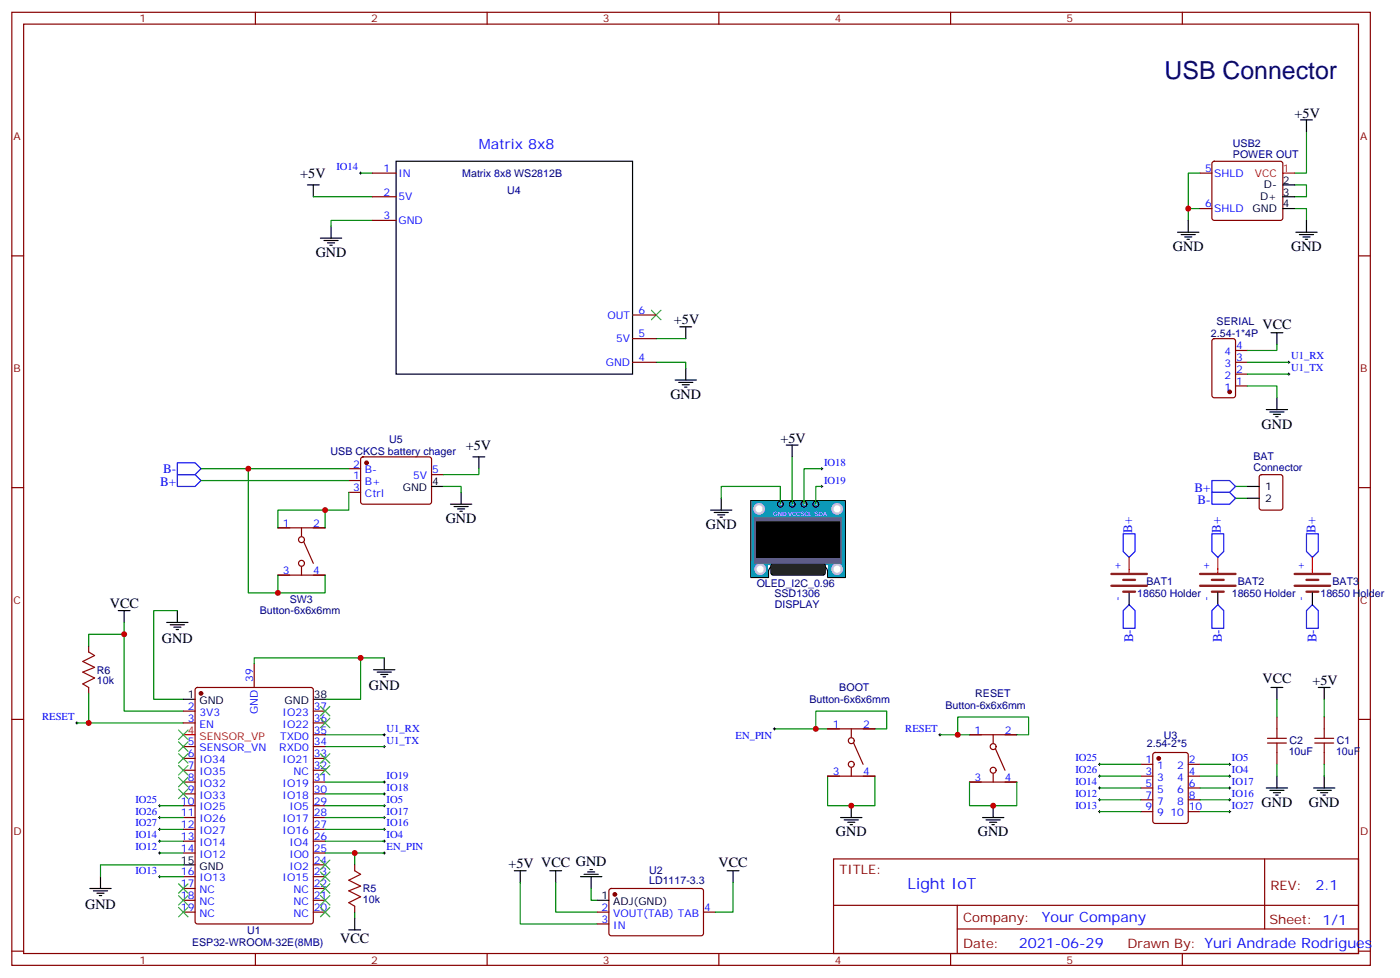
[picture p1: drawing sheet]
<svg xmlns="http://www.w3.org/2000/svg" width="418mm" height="292mm" viewBox="0 0 418 292" stroke-linecap="round" stroke-linejoin="round" font-family="sans-serif">
<g fill="none" stroke="#870000" stroke-width=".35">
<path d="M3.5 3.7h405.4v284.3h-405.4zM7.1 7.2h398.2v277.3h-398.2zM76.2 3.7v3.5M145.3 3.7v3.5M214.5 3.7v3.5M283.6 3.7v3.5M352.8 3.7v3.5M358.1 51.6h3.5M361.8 48.3l.5-.2h19.8l.5 .2 .2 .5v16.3l-.3 .5-.4 .2h-19.8l-.5-.3-.2-.4v-16.3zM3.5 76.3h3.6M358.1 62.2h3.5M405.3 76.3h3.6"/>
<path d="M361.8 101.2l.5-.2h5.6l.7 .5 .1 16.5-.5 .6-5.9 .1-.6-.5-.1-16.5zM368.7 115.1h3.5M368.7 111.6h3.5M368.7 108.1h3.5M368.7 104.6h3.5M3.5 145.5h3.6M375.9 141.8l.5-.2h5.7l.6 .4 .1 9.5-.5 .6-5.9 .1-.6-.5-.1-9.4zM405.3 145.5h3.6M26.5 192.8v1.7M3.5 214.6h3.6M26.5 205.1v1.8M246.9 217.5h14.2"/>
<path d="M254 217.5v2.4M289.3 219.2h14.1M296.3 219.2v2.5M381 213.9v6.4M395.1 213.9v6.4M405.3 214.6h3.6M246.9 231.6h14.2M254 229.1v2.5M254.7 221.7l2.8 6.3M289.3 233.3h14.1M296.3 230.9v2.4M297 223.4l2.9 6.4"/>
<path d="M340.4 231.6h3.6M340.4 228h3.6M340.4 238.6h3.6M340.4 235.1h3.6M344.2 224.7l.5-.2h9.1l.7 .4v20.1l-.4 .6-9.4 .1-.7-.5v-20zM354.5 231.6h3.6M354.5 228h3.6M354.5 238.6h3.6M354.5 235.1h3.6M378.2 221.7h5.6M378.2 220.3h5.6M381 221.7v6.3"/>
<path d="M392.3 221.7h5.6M392.3 220.3h5.6M395.1 221.7v6.3M105.8 258v1.8M248.7 256.3h156.6v28.2h-156.6zM340.4 242.1h3.6M354.5 242.1h3.6M377.3 256.3v20.9M105.8 270.4v1.7M178.2 272.1h3.5M178.2 275.7h3.5M181.9 265.3l.5-.2h27.1l.4 .7-.1 13-.6 .4-27.1-.1-.4-.6v-12.7z"/>
<path d="M209.9 272.1h3.5M248.7 270.1h156.5M285.6 277.2h119.6M285.6 270.1v14.1M3.5 283.8h3.6M76.2 284.5v3.5M145.3 284.5v3.5M214.5 284.5v3.5M283.6 284.5v3.5M352.8 284.5v3.5M405.3 283.8h3.6"/>
<circle cx="254" cy="228" r=".88"/>
<circle cx="254" cy="221" r=".88"/>
<circle cx="296.3" cy="229.8" r=".88"/>
<circle cx="296.3" cy="222.7" r=".88"/>
</g>
<g fill="none" stroke="#000" stroke-width=".3">
<path d="M107.2 51.6h.7M107.6 51.3v.7M384.2 108.1h.7M384.2 111.6h.7M384.5 107.7v.7M384.5 111.3v.7M22.6 215.7h.7M22.9 215.3v.7M114.3 219.2h.7M114.7 218.9v.7M230.7 217.5h.7M231.1 217.1v.7"/>
<path d="M280.1 219.2h.7M280.5 218.9v.7M114.3 222.7h.7M114.7 222.4v.7M327.7 228h.7M327.7 231.6h.7M327.7 235.1h.7M327.7 238.6h.7M328.1 227.7v.7M328.1 231.2v.7M328.1 234.7v.7M328.1 238.3v.7"/>
<path d="M366.5 228h.7M366.5 231.6h.7M366.5 235.1h.7M366.5 238.6h.7M366.9 227.7v.7M366.9 231.2v.7M366.9 234.7v.7M366.9 238.3v.7M47.3 240.4h.7M47.3 254.5h.7M47.3 251h.7M47.3 243.9h.7"/>
<path d="M47.3 247.4h.7M47.6 240v.7M47.6 243.6v.7M47.6 247.1v.7M47.6 250.6v.7M47.6 254.1v.7M114.3 240.4h.7M114.3 254.5h.7M114.3 251h.7M114.3 243.9h.7M114.3 247.4h.7M114.7 240v.7"/>
<path d="M114.7 243.6v.7M114.7 247.1v.7M114.7 250.6v.7M114.7 254.1v.7M327.7 242.1h.7M328.1 241.8v.7M366.5 242.1h.7M366.9 241.8v.7M47.3 261.5h.7M47.6 261.2v.7"/>
</g>
<path d="M26.5 194.5l1.7 1.1-3.5 1.7 3.5 1.8-3.5 1.4 3.5 1.8-3.5 1.7 1.8 1.1M105.8 259.8l1.8 1-3.5 1.8 3.5 1.8-3.5 1.4 3.5 1.7-3.5 1.8 1.7 1.1" fill="none" stroke="#a10000" stroke-width=".35"/>
<g fill="none" stroke="#008700" stroke-width=".35">
<path d="M389.8 39.3v12.3h-3.5M93.5 58.7h17.6M107.6 51.6h3.5M358.1 51.6h-3.6v14.2M386.3 55.2h3.5v3.5h-3.5M111.1 65.8h-12.3v1.7M354.5 62.2h3.6M386.3 62.2h3.5v3.6M195.8 108.1h8.8v1.8M195.8 101h8.8M372.2 115.1h8.8v3.6M372.2 108.1h12.3"/>
<path d="M372.2 111.6h12.3M381 102.8v1.8h-8.8M368.7 148.7h3.5M368.7 145.1h3.5M97 219.2h17.7M231.1 217.5h15.8M243.4 217.5v-5.3h21.2v5.3h-3.5M280.5 219.2h8.8M285.8 219.2v-5.3h21.1v5.3h-3.5M381 208.6v5.3M395.1 208.6v5.3M97 222.7h17.7"/>
<path d="M246.9 231.6v8.8h14.2v-8.8M289.3 233.3v7.1h14.1v-7.1M328.1 228h12.3M328.1 231.6h12.3M328.1 235.1h12.3M328.1 238.6h12.3M358.1 228h8.8M358.1 231.6h8.8M358.1 235.1h8.8M358.1 238.6h8.8M381 228v3.6M395.1 228v3.6"/>
<path d="M105.8 254.5v3.5M328.1 242.1h12.3M358.1 242.1h8.8M105.8 272.1v1.8M155.2 263.3v12.4h23M165.8 263.3v8.8h12.4M176.4 265.1v3.5h1.8M218.7 263.3v8.8h-5.3"/>
</g>
<g fill="none" stroke="#000" stroke-width=".35">
<path d="M388.1 35.8h3.5M389.8 35.8v3.5M91.7 55.2h3.5M93.5 55.2v3.5M382.8 55.2h3.5M382.8 58.7h3.5M95.6 71h6.4M96.7 71.8h4.2M97.7 72.5h2.1M98.4 73.2h.7M98.8 67.5v3.5M351.4 69.3h6.3"/>
<path d="M352.4 70h4.3M353.5 70.7h2.1M354.2 71.4h.7M354.5 65.8v3.5M382.8 62.2h3.5M386.6 69.3h6.4M387.7 70h4.2M388.8 70.7h2.1M389.5 71.4h.7M389.8 65.8v3.5M202.8 97.5h3.6M204.6 97.5v3.5"/>
<path d="M379.2 99.3h3.6M381 99.3v3.5M201.4 113.4h6.4M202.5 114.1h4.2M203.6 114.8h2.1M204.3 115.5h.7M204.6 109.9v3.5M381 118.7v3.5M377.8 122.2h6.4M378.9 122.9h4.2M379.9 123.6h2.2M380.6 124.3h.8"/>
<path d="M372.2 145.1h3.5M372.2 148.7h3.5M336.9 176.9v3.5M363.4 176.9v3.5M391.6 176.9v3.5M111.5 199.8h6.3M114.7 196.3v3.5M112.5 200.5h4.3M113.6 201.2h2.1M114.3 201.9h.7M379.2 205.1h3.6M381 205.1v3.5"/>
<path d="M393.3 205.1h3.6M395.1 205.1v3.5M377.8 235.1h6.4M378.9 235.8h4.2M379.9 236.5h2.2M380.6 237.2h.8M381 231.6v3.5M391.9 235.1h6.4M393 235.8h4.2M394.1 236.5h2.1M394.8 237.2h.7M395.1 231.6v3.5"/>
<path d="M153.5 259.8h3.5M155.2 259.8v3.5M164 259.8h3.6M165.8 259.8v3.5M176 259.4h.7M217 259.8h3.5M218.7 259.8v3.5M250.8 243.9h6.4M251.9 244.6h4.2M252.9 245.3h2.2M253.6 246h.8M254 240.4v3.5"/>
<path d="M293.2 243.9h6.3M294.2 244.6h4.2M295.3 245.3h2.1M296 246h.7M296.3 240.4v3.5M104.1 277.4h3.5M105.8 273.9v3.5M173.2 261.5h6.4M174.3 260.8h4.2M175.3 260.1h2.1M176.4 261.5v3.6M178.2 268.6h3.5"/>
</g>
<g fill="#870000" stroke="#870000" stroke-width=".35">
<circle cx="183.4" cy="266.8" r=".53"/>
<circle cx="366.9" cy="116.9" r=".53"/>
<circle cx="345.7" cy="226.3" r=".53"/>
</g>
<path d="M331.6 171.2h10.6M331.6 174.8h10.6M335.1 173h3.6M335.1 176.5h3.6M358.1 171.2h10.6M358.1 174.8h10.6M361.6 173h3.5M361.6 176.5h3.5M386.3 171.2h10.6M386.3 174.8h10.6M389.8 173h3.5M389.8 176.5h3.5" fill="none" stroke="#8c2424" stroke-width=".71"/>
<path d="M382.8 51.6h3.5M336.9 166.3v4.6M363.4 166.3v4.6M391.6 166.3v4.6" fill="none" stroke="#f00" stroke-width=".35"/>
<path d="M335.1 159.2h3.6v5.3l-1.8 1.8-1.8-1.8zM361.6 159.2h3.5v5.3l-1.7 1.8-1.8-1.8zM361.6 146.9h5.3l1.8 1.8-1.8 1.7h-5.3zM361.6 143.4h5.3l1.8 1.7-1.8 1.8h-5.3zM389.8 159.2h3.5v5.3l-1.7 1.8-1.8-1.8zM336.9 180.4l1.8 1.8v5.3h-3.6v-5.3zM363.4 180.4l1.7 1.8v5.3h-3.5v-5.3zM389.8 182.2l1.8-1.8 1.7 1.8v5.3h-3.5z" fill="none" stroke="#00f" stroke-width=".35"/>
<path d="M194.4 92.6l2.8 2.8M197.2 92.6l-2.8 2.8" fill="none" stroke="#3c3" stroke-width=".35"/>
<path d="M224 149.4h28.2v19.4h-28.2z" fill="#09f" stroke="#fff" stroke-width=".35"/>
<path d="M224 149.4h28.2v22.9h-5.3v-1.8" fill="none" stroke="#000" stroke-width=".35"/>
<g fill="#fff">
<circle cx="243.4" cy="150.4" r=".18"/>
<circle cx="239.9" cy="150.4" r=".18"/>
<circle cx="232.8" cy="150.4" r=".18"/>
<circle cx="236.4" cy="150.4" r=".18"/>
</g>
<g fill="#fff" stroke="#ccc" stroke-width=".71">
<circle cx="226.5" cy="151.8" r="1.41"/>
<circle cx="249.8" cy="151.8" r="1.41"/>
</g>
<path d="M231.3 168.8a1.91 1.91 0 0 0-2 1.7M245.2 168.8a1.91 1.91 0 0 1 1.8 2" fill="none" stroke="#000" stroke-width=".35"/>
<path d="M231.1 168.8h14.1z" fill="#09f" stroke="#000" stroke-width=".35"/>
<g fill="none" stroke="#000" stroke-width=".35">
<path d="M224 149.4v22.9h5.3v-1.8"/>
<circle cx="232.8" cy="150.4" r=".88"/>
<circle cx="236.4" cy="150.4" r=".88"/>
<circle cx="239.9" cy="150.4" r=".88"/>
<circle cx="243.4" cy="150.4" r=".88"/>
</g>
<path d="M247.3 167.7h4.6v4.2h-4.6z" fill="#09f" stroke="#09f" stroke-width=".35"/>
<circle cx="249.8" cy="169.8" r="1.41" fill="#fff" stroke="#ccc" stroke-width=".71"/>
<path d="M224.4 167.7h4.6v4.2h-4.6z" fill="#09f" stroke="#09f" stroke-width=".35"/>
<circle cx="226.8" cy="169.8" r="1.41" fill="#fff" stroke="#ccc" stroke-width=".71"/>
<path d="M230.2 168.3l.5-.2h14.8l.7 .4v2.4l-.2 .5-.5 .2h-14.8l-.5-.2-.2-.5v-2.1z" fill="#333" stroke="#000" stroke-width=".35"/>
<path d="M225.1 154.3h26.1v13.8h-26.1z" fill="#666" stroke="#666" stroke-width=".35"/>
<path d="M225.8 155.7h24.7v10.6h-24.7z" fill="#000" stroke="#000" stroke-width=".35"/>
<path d="M244.8 139.8h.7M245.2 139.5v.7M244.8 145.1h.7M245.2 144.8v.7M114.3 236.9h.7M114.3 233.3h.7M114.7 233v.7M114.7 236.5v.7" fill="none" stroke="#000" stroke-width=".3"/>
<g fill="none" stroke="#008700" stroke-width=".35">
<path d="M60 139.8h14.1M104.1 139.8h-30v37.1h8.8M142.9 139.8v1.8h-10.6M236.4 136.3v14.1M245.2 139.8h-5.3v10.6M60 143.4h44.1M82.9 157.5v-5.3h14.1v5.3M104.1 146.9v5.3h-7.1M132.3 145.1h5.3v1.8M215.2 148.7v-3.6h17.6v5.3M245.2 145.1h-1.8v5.3M82.9 171.6v5.3h14.1v-5.3"/>
<path d="M37 185.7v26.5h17.7M37 189.2h-10.5v3.6M52.9 182.2h-7v26.4h8.8M107.6 196.3h-31.8v1.7M114.7 196.3h-7.1v12.3h-10.6M26.5 206.9v8.8h-3.6M26.5 215.7h28.2M97 236.9h17.7M97 233.3h17.7M47.6 254.5h7.1M47.6 240.4h7.1M47.6 243.9h7.1"/>
<path d="M47.6 251h7.1M47.6 247.4h7.1M54.7 258h-24.7v3.5M97 254.5h17.7M97 240.4h17.7M97 243.9h17.7M97 251h17.7M97 247.4h17.7M47.6 261.5h7.1"/>
</g>
<g fill="none" stroke="#000" stroke-width=".35">
<path d="M141.1 136.3h3.5M142.9 136.3v3.5M234.6 132.8h3.5M236.4 132.8v3.5M128.8 145.1h3.5M134.4 150.4h6.4M135.5 151.1h4.2M136.5 151.8h2.1M137.2 152.5h.7M137.6 146.9v3.5M212 152.2h6.4M213.1 152.9h4.2"/>
<path d="M214.1 153.6h2.2M214.8 154.3h.7M215.2 148.7v3.5M35.3 182.2h3.5M37 182.2v3.5M49.7 185.7h6.4M50.8 186.4h4.2M51.9 187.1h2.1M52.6 187.8h.7M52.9 182.2v3.5M54.7 208.6h3.5M93.5 208.6h3.5"/>
<path d="M54.7 258h3.5M26.8 265.1h6.4M27.9 265.8h4.2M28.9 266.5h2.1M29.6 267.2h.7M30 261.5v3.6"/>
</g>
<g fill="none" stroke="#870000" stroke-width=".35">
<path d="M104.1 139.8h3.5M107.8 136.5l.5-.2 20 .1 .5 .6-.1 13-.6 .4h-20.1l-.4-.7v-12.7zM82.9 157.5h14.1M90 157.5v2.4M104.1 143.4h3.5M104.1 146.9h3.5M128.8 141.6h3.5M82.9 171.6h14.1M90 169.1v2.5M90.7 161.7l2.8 6.4M75.8 198v7.1M54.7 212.2h3.5"/>
<path d="M54.7 215.7h3.5M58.4 205.3l.5-.2h33.9l.6 .4 .1 69.5-.5 .6-34.1 .1-.6-.5-.1-69.4zM93.5 212.2h3.5M93.5 215.7h3.5M93.5 219.2h3.5M54.7 222.7h3.5M54.7 226.3h3.5M54.7 229.8h3.5M54.7 233.3h3.5M54.7 236.9h3.5M93.5 222.7h3.5M93.5 226.3h3.5"/>
<path d="M93.5 229.8h3.5M93.5 233.3h3.5M93.5 236.9h3.5M54.7 240.4h3.5M54.7 243.9h3.5M54.7 247.4h3.5M54.7 251h3.5M54.7 254.5h3.5M93.5 240.4h3.5M93.5 243.9h3.5M93.5 247.4h3.5M93.5 251h3.5"/>
<path d="M93.5 254.5h3.5M93.5 258h3.5M54.7 261.5h3.5M54.7 265.1h3.5M54.7 268.6h3.5M54.7 272.1h3.5M93.5 261.5h3.5M93.5 265.1h3.5M93.5 268.6h3.5M93.5 272.1h3.5"/>
<circle cx="90" cy="161" r=".88"/>
<circle cx="90" cy="168.1" r=".88"/>
</g>
<g fill="#870000" stroke="#870000" stroke-width=".35">
<circle cx="109.4" cy="138.1" r=".53"/>
<circle cx="60" cy="206.9" r=".53"/>
</g>
<path d="M52.9 138.1h5.3l1.8 1.7-1.8 1.8h-5.3zM52.9 141.6h5.3l1.8 1.8-1.8 1.7h-5.3z" fill="none" stroke="#00f" stroke-width=".35"/>
<path d="M54.7 219.2h3.5" fill="none" stroke="#f00" stroke-width=".35"/>
<g fill="none" stroke="#3c3" stroke-width=".35">
<path d="M53.3 217.8l2.8 2.8M56.1 217.8l-2.8 2.8M95.6 210.7l2.8 2.9M95.6 214.3l2.8 2.8M98.4 210.7l-2.8 2.9M98.4 214.3l-2.8 2.8M53.3 221.3l2.8 2.9M53.3 224.9l2.8 2.8M53.3 228.4l2.8 2.8M53.3 231.9l2.8 2.8M53.3 235.4l2.8 2.9M56.1 221.3l-2.8 2.9"/>
<path d="M56.1 224.9l-2.8 2.8M56.1 228.4l-2.8 2.8M56.1 231.9l-2.8 2.8M56.1 235.4l-2.8 2.9M95.6 224.9l2.8 2.8M95.6 228.4l2.8 2.8M98.4 224.9l-2.8 2.8M98.4 228.4l-2.8 2.8M95.6 256.6l2.8 2.8M98.4 256.6l-2.8 2.8M53.3 263.7l2.8 2.8M53.3 267.2l2.8 2.8"/>
<path d="M53.3 270.7l2.8 2.8M56.1 267.2l-2.8 2.8M56.1 270.7l-2.8 2.8M56.1 263.7l-2.8 2.8M95.6 260.1l2.8 2.9M95.6 263.7l2.8 2.8M95.6 267.2l2.8 2.8M95.6 270.7l2.8 2.8M98.4 260.1l-2.8 2.9M98.4 263.7l-2.8 2.8M98.4 267.2l-2.8 2.8M98.4 270.7l-2.8 2.8"/>
</g>
<g fill="#c00">
<circle cx="354.5" cy="62.2" r=".88"/>
<circle cx="285.8" cy="219.2" r=".88"/>
<circle cx="243.4" cy="217.5" r=".88"/>
<circle cx="254" cy="240.4" r=".88"/>
<circle cx="296.3" cy="240.4" r=".88"/>
<circle cx="97" cy="152.2" r=".88"/>
<circle cx="82.9" cy="176.9" r=".88"/>
<circle cx="74.1" cy="139.8" r=".88"/>
<circle cx="105.8" cy="254.5" r=".88"/>
<circle cx="26.5" cy="215.7" r=".88"/>
<circle cx="37" cy="189.2" r=".88"/>
<circle cx="107.6" cy="196.3" r=".88"/>
</g>
<path d="M118.2 48.1h70.5v63.5h-70.5z" fill="none" stroke="#000" stroke-width=".35"/>
<path d="M111.1 51.6h7.1M111.1 58.7h7.1M111.1 65.8h7.1M188.7 94h7.1M188.7 108.1h7.1M188.7 101h7.1" fill="none" stroke="#870000" stroke-width=".35"/>
<text font-size="7.4" fill="#000080" x="347.5" y="23.4">USB Connector</text>
<text font-size="4.6" fill="#00f" x="270.8" y="265.3">Light IoT</text>
<g font-size="4.2">
<text x="386.3" y="35.1">+5V</text>
<text x="89.6" y="53">+5V</text>
<text x="94.2" y="76.7">GND</text>
<text x="350" y="74.9">GND</text>
<text x="385.2" y="74.9">GND</text>
<text x="201.1" y="96.8">+5V</text>
<text x="376.7" y="98.1">VCC</text>
<text x="200" y="119">GND</text>
<text x="376.4" y="127.8">GND</text>
<text x="139" y="134.2">+5V</text>
<text x="232.8" y="132.1">+5V</text>
<text x="133" y="156.1">GND</text>
<text x="210.6" y="157.8">GND</text>
<text x="32.8" y="181.5">VCC</text>
<text x="48.3" y="191.7">GND</text>
<text x="376.7" y="203.9">VCC</text>
<text x="110.1" y="205.8">GND</text>
<text x="391.6" y="204.4">+5V</text>
<text x="376.4" y="240.7">GND</text>
<text x="390.5" y="240.7">GND</text>
<text x="249.4" y="249.6">GND</text>
<text x="291.7" y="249.6">GND</text>
<text x="151.7" y="259.1">+5V VCC GND</text>
<text x="214.4" y="258.6">VCC</text>
<text x="25.4" y="271.1">GND</text>
<text x="101.5" y="281.4">VCC</text>
</g>
<g font-size="4.2" fill="#00f">
<text x="142.9" y="44.6">Matrix 8x8</text>
<text x="392.5" y="265.5">2.1</text>
<text x="310.9" y="275.1">Your Company</text>
<text x="304" y="282.9">2021-06-29</text>
</g>
<g font-size="3.9" fill="#00f">
<text x="48.7" y="141.1">B-</text>
<text x="47.8" y="145">B+</text>
<text x="356.4" y="146.7">B+</text>
<text x="357.3" y="150.2">B-</text>
<text x="337.8" y="158.9" transform="rotate(-90 337.8 158.9)">B+</text>
<text x="364.3" y="158.9" transform="rotate(-90 364.3 158.9)">B+</text>
<text x="392.5" y="158.9" transform="rotate(-90 392.5 158.9)">B+</text>
<text x="338.2" y="191.7" transform="rotate(-90 338.2 191.7)">B-</text>
<text x="364.6" y="191.7" transform="rotate(-90 364.6 191.7)">B-</text>
<text x="392.8" y="191.7" transform="rotate(-90 392.8 191.7)">B-</text>
</g>
<g font-size="3.9" fill="#800">
<text x="250.5" y="260.8">TITLE:</text>
<text x="379.1" y="265.5">REV:</text>
<text x="287.4" y="275">Company:</text>
<text x="378.7" y="275.7">Sheet: 1/1</text>
<text x="287.4" y="282.7">Date:</text>
<text x="336.4" y="282.8">Drawn By: Yuri Andrade Rodrigues</text>
</g>
<g font-size="3.2" fill="#800">
<text x="41.6" y="6.7">1</text>
<text x="110.8" y="6.7">2</text>
<text x="179.9" y="6.7">3</text>
<text x="249.1" y="6.7">4</text>
<text x="318.2" y="6.7">5</text>
<text x="4.1" y="41.8">A</text>
<text x="405.9" y="41.8">A</text>
<text x="4.1" y="110.9">B</text>
<text x="405.9" y="110.9">B</text>
<text x="4.1" y="180.1">C</text>
<text x="405.9" y="180.1">C</text>
<text x="4.1" y="249.2">D</text>
<text x="405.9" y="249.2">D</text>
<text x="41.6" y="287.5">1</text>
<text x="110.8" y="287.5">2</text>
<text x="179.9" y="287.5">3</text>
<text x="249.1" y="287.5">4</text>
<text x="318.2" y="287.5">5</text>
</g>
<g font-size="3.2" fill="#000080">
<text x="367.9" y="47.1">POWER OUT</text>
<text x="367.9" y="43.9">USB2</text>
<text x="137.9" y="52.8">Matrix 8x8 WS2812B</text>
<text x="151.4" y="58">U4</text>
<text x="361.3" y="100.4">2.54-1*4P</text>
<text x="363" y="96.9">SERIAL</text>
<text x="98.6" y="135.6">USB CKCS battery chager</text>
<text x="116.1" y="132.1">U5</text>
<text x="374" y="137.4">BAT</text>
<text x="374" y="140.5">Connector</text>
<text x="86.4" y="179.8">SW3</text>
<text x="225.8" y="175.1">OLED_I2C_0.96</text>
<text x="231.1" y="178.1">SSD1306</text>
<text x="339.3" y="178.1">18650 Holder</text>
<text x="342.1" y="174.5">BAT1</text>
<text x="367.5" y="178.1">18650 Holder</text>
<text x="369.4" y="174.5">BAT2</text>
<text x="394" y="178.1">18650 Holder</text>
<text x="397.6" y="174.5">BAT3</text>
<text x="77.5" y="183.3">Button-6x6x6mm</text>
<text x="231.2" y="181.5">DISPLAY</text>
<text x="28.9" y="200.9">R6</text>
<text x="28.9" y="204.2">10k</text>
<text x="241.5" y="209.7">Button-6x6x6mm</text>
<text x="250.4" y="206.2">BOOT</text>
<text x="291" y="207.9">RESET</text>
<text x="282.1" y="211.5">Button-6x6x6mm</text>
<text x="347.2" y="220.4">U3</text>
<text x="342.2" y="222.7">2.54-2*5</text>
<text x="384.5" y="225.3">10uF</text>
<text x="384.8" y="222.1">C2</text>
<text x="398.6" y="225.3">10uF</text>
<text x="398.9" y="222.1">C1</text>
<text x="193.7" y="263.8">LD1117-3.3</text>
<text x="193.7" y="260.7">U2</text>
<text x="108.3" y="269.4">10k</text>
<text x="108.3" y="266.2">R5</text>
<text x="73.7" y="278.7">U1</text>
<text x="57.3" y="282.1">ESP32-WROOM-32E(8MB)</text>
</g>
<g font-size="3.2" fill="#00f">
<text x="100.4" y="50.8">IO14</text>
<text x="114.4" y="51.3">1</text>
<text x="118.9" y="52.7">IN</text>
<text x="359.6" y="51.3">5</text>
<text x="362.3" y="52.7">SHLD</text>
<text x="114.4" y="58.3">2</text>
<text x="118.9" y="59.8">5V</text>
<text x="114.4" y="65.4">3</text>
<text x="359.6" y="61.9">6</text>
<text x="362.3" y="63.3">SHLD</text>
<text x="118.9" y="66.8">GND</text>
<text x="181.3" y="95">OUT</text>
<text x="190.5" y="93.6">6</text>
<text x="190.5" y="100.7">5</text>
<text x="183.8" y="102.1">5V</text>
<text x="190.5" y="107.7">4</text>
<text x="365.3" y="106">4</text>
<text x="368.8" y="107.7">3</text>
<text x="368.8" y="104.2">4</text>
<text x="385.2" y="107.2">U1_RX</text>
<text x="180.7" y="109.1">GND</text>
<text x="365.3" y="113">2</text>
<text x="365.3" y="109.5">3</text>
<text x="368.8" y="111.3">2</text>
<text x="385.2" y="110.7">U1_TX</text>
<text x="365.3" y="116.6">1</text>
<text x="368.8" y="114.8">1</text>
<text x="105.4" y="139.5">2</text>
<text x="105.4" y="143">1</text>
<text x="108.9" y="141.3">B-</text>
<text x="123.3" y="143">5V</text>
<text x="128.9" y="141.3">5</text>
<text x="245.9" y="139">IO18</text>
<text x="105.4" y="146.5">3</text>
<text x="108.9" y="144.8">B+</text>
<text x="108.9" y="148.3">Ctrl</text>
<text x="245.9" y="144.3">IO19</text>
<text x="84.4" y="157.1">1</text>
<text x="93.5" y="157.1">2</text>
<text x="84.4" y="171.2">3</text>
<text x="93.5" y="171.2">4</text>
<text x="334.4" y="170" transform="rotate(-90 334.4 170)">+</text>
<text x="360.9" y="170" transform="rotate(-90 360.9 170)">+</text>
<text x="389.1" y="170" transform="rotate(-90 389.1 170)">+</text>
<text x="334.4" y="179.4" transform="rotate(-90 334.4 179.4)">-</text>
<text x="360.9" y="179.4" transform="rotate(-90 360.9 179.4)">-</text>
<text x="389.1" y="179.4" transform="rotate(-90 389.1 179.4)">-</text>
<text x="75.5" y="203.3" transform="rotate(-90 75.5 203.3)">39</text>
<text x="12.6" y="214.8">RESET</text>
<text x="56" y="215.3">3</text>
<text x="56" y="211.8">2</text>
<text x="59.5" y="213.6">3V3</text>
<text x="76.9" y="213.1" transform="rotate(-90 76.9 213.1)">GND</text>
<text x="84.3" y="213.6">IO23</text>
<text x="93.7" y="211.8">37</text>
<text x="93.7" y="215.3">36</text>
<text x="59.5" y="217.1">EN</text>
<text x="83.6" y="220.6">TXD0</text>
<text x="84.3" y="217.1">IO22</text>
<text x="93.7" y="218.9">35</text>
<text x="115.4" y="221.9">U1_TX</text>
<text x="115.4" y="218.3">U1_RX</text>
<text x="219.5" y="220.5">EN_PIN</text>
<text x="248.5" y="217.1">1</text>
<text x="257.5" y="217.1">2</text>
<text x="270.1" y="218.3">RESET</text>
<text x="290.8" y="218.9">1</text>
<text x="299.9" y="218.9">2</text>
<text x="56" y="225.9">6</text>
<text x="56" y="222.4">5</text>
<text x="59.5" y="227.7">IO34</text>
<text x="59.5" y="224.2">SENSOR_VN</text>
<text x="83.3" y="224.2">RXD0</text>
<text x="84.3" y="227.7">IO21</text>
<text x="93.7" y="222.4">34</text>
<text x="93.7" y="225.9">33</text>
<text x="320.9" y="227.2">IO25</text>
<text x="341.8" y="227.7">1</text>
<text x="354.7" y="227.7">2</text>
<text x="367.6" y="227.2">IO5</text>
<text x="56" y="233">8</text>
<text x="56" y="229.4">7</text>
<text x="59.5" y="231.2">IO35</text>
<text x="87.6" y="231.2">NC</text>
<text x="93.7" y="229.4">32</text>
<text x="93.7" y="233">31</text>
<text x="115.4" y="232.4">IO19</text>
<text x="248.5" y="231.2">3</text>
<text x="257.5" y="231.2">4</text>
<text x="290.8" y="233">3</text>
<text x="299.9" y="233">4</text>
<text x="320.9" y="230.7">IO26</text>
<text x="341.8" y="231.2">3</text>
<text x="345.3" y="229.4">1</text>
<text x="345.3" y="233">3</text>
<text x="351.2" y="233">4</text>
<text x="351.2" y="229.4">2</text>
<text x="354.7" y="231.2">4</text>
<text x="367.6" y="230.7">IO4</text>
<text x="40.4" y="239.5">IO25</text>
<text x="56" y="236.5">9</text>
<text x="59.5" y="238.3">IO33</text>
<text x="59.5" y="234.7">IO32</text>
<text x="84.3" y="234.7">IO19</text>
<text x="84.3" y="238.3">IO18</text>
<text x="93.7" y="236.5">30</text>
<text x="115.4" y="239.5">IO5</text>
<text x="115.4" y="236">IO18</text>
<text x="320.9" y="234.2">IO14</text>
<text x="320.9" y="237.7">IO12</text>
<text x="341.8" y="234.7">5</text>
<text x="341.8" y="238.3">7</text>
<text x="345.3" y="236.5">5</text>
<text x="351.2" y="236.5">6</text>
<text x="354.7" y="238.3">8</text>
<text x="354.7" y="234.7">6</text>
<text x="367.6" y="234.2">IO17</text>
<text x="367.6" y="237.7">IO16</text>
<text x="40.4" y="243">IO26</text>
<text x="54" y="243.6">11</text>
<text x="54" y="240">10</text>
<text x="59.5" y="245.3">IO26</text>
<text x="59.5" y="241.8">IO25</text>
<text x="84.3" y="245.3">IO17</text>
<text x="86.3" y="241.8">IO5</text>
<text x="93.7" y="240">29</text>
<text x="93.7" y="243.6">28</text>
<text x="115.4" y="243">IO17</text>
<text x="320.9" y="241.3">IO13</text>
<text x="341.8" y="241.8">9</text>
<text x="345.3" y="240">7</text>
<text x="345.3" y="243.6">9</text>
<text x="349.2" y="243.6">10</text>
<text x="351.2" y="240">8</text>
<text x="354.7" y="241.8">10</text>
<text x="367.6" y="241.3">IO27</text>
<text x="40.4" y="250.1">IO14</text>
<text x="40.4" y="246.6">IO27</text>
<text x="54" y="250.6">13</text>
<text x="54" y="247.1">12</text>
<text x="59.5" y="248.8">IO27</text>
<text x="84.3" y="248.8">IO16</text>
<text x="93.7" y="247.1">27</text>
<text x="93.7" y="250.6">26</text>
<text x="115.4" y="250.1">IO4</text>
<text x="115.4" y="246.6">IO16</text>
<text x="40.4" y="253.6">IO12</text>
<text x="54" y="254.1">14</text>
<text x="59.5" y="255.9">IO12</text>
<text x="59.5" y="252.4">IO14</text>
<text x="86.3" y="252.4">IO4</text>
<text x="86.3" y="255.9">IO0</text>
<text x="93.7" y="254.1">25</text>
<text x="93.7" y="257.7">24</text>
<text x="115.4" y="253.6">EN_PIN</text>
<text x="40.4" y="260.7">IO13</text>
<text x="54" y="261.2">16</text>
<text x="59.5" y="263">IO13</text>
<text x="84.3" y="263">IO15</text>
<text x="86.3" y="259.4">IO2</text>
<text x="93.7" y="261.2">23</text>
<text x="54" y="268.3">18</text>
<text x="54" y="264.7">17</text>
<text x="59.5" y="266.5">NC</text>
<text x="87.6" y="266.5">NC</text>
<text x="93.7" y="264.7">22</text>
<text x="93.7" y="268.3">21</text>
<text x="54" y="271.8">19</text>
<text x="59.5" y="273.5">NC</text>
<text x="59.5" y="270">NC</text>
<text x="87.6" y="270">NC</text>
<text x="87.6" y="273.5">NC</text>
<text x="93.7" y="271.8">20</text>
<text x="179.5" y="271.8">2</text>
<text x="179.5" y="275.3">3</text>
<text x="183" y="273.5">VOUT(TAB) TAB</text>
<text x="210.1" y="271.8">4</text>
<text x="183" y="277.1">IN</text>
</g>
<g font-size="3.2" fill="#f00">
<text x="374.4" y="52.7">VCC</text>
<text x="382.8" y="51.3">1</text>
<text x="56" y="218.9">4</text>
<text x="59.5" y="220.6">SENSOR_VP</text>
</g>
<g font-size="3.2">
<text x="376" y="59.8">D+</text>
<text x="377.1" y="56.2">D-</text>
<text x="382.8" y="54.8">2</text>
<text x="382.8" y="58.3">3</text>
<text x="373.7" y="63.3">GND</text>
<text x="382.8" y="61.9">4</text>
<text x="120.2" y="146.5">GND</text>
<text x="128.9" y="144.8">4</text>
<text x="377.5" y="146.2">1</text>
<text x="377.5" y="149.7">2</text>
<text x="56" y="208.3">1</text>
<text x="93.7" y="208.3">38</text>
<text x="59.5" y="210">GND</text>
<text x="84.9" y="210">GND</text>
<text x="54" y="257.7">15</text>
<text x="59.5" y="259.4">GND</text>
<text x="179.5" y="268.3">1</text>
<text x="183" y="270">ADJ(GND)</text>
</g>
<text font-size="1.8" fill="#fff" x="230.7" y="154">GND VCCSCL SDA</text>
</svg>
